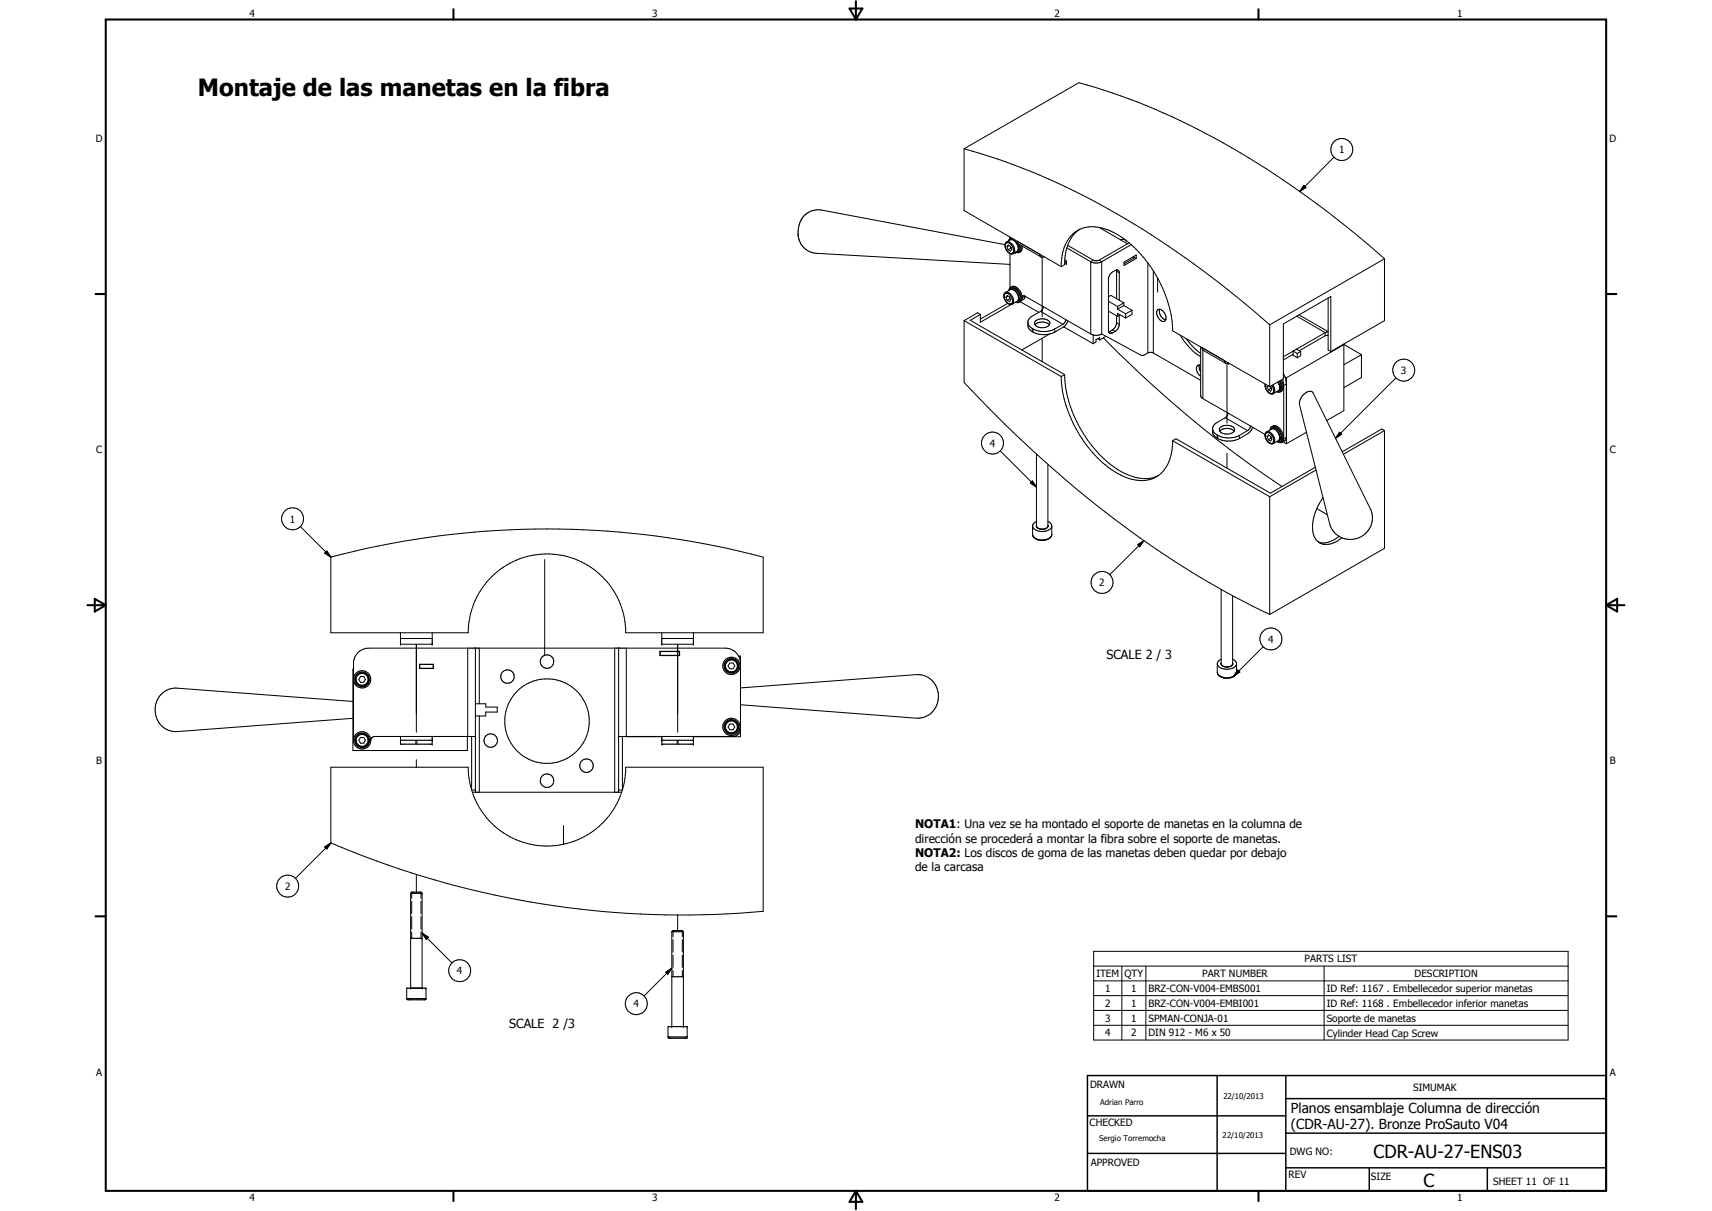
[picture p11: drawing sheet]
<svg xmlns="http://www.w3.org/2000/svg" width="594mm" height="420mm" viewBox="0 0 594 420" stroke-linecap="round" stroke-linejoin="round" font-family="sans-serif">
<g fill="none" stroke="#000" stroke-width=".35">
<path d="M334.6 51.6v21.5l33.7 19.4M334.6 51.6l39.8-22.9a244.9 244.9 0 0 1 76.8 37.8 340.1 340.1 0 0 1 29.2 23.3M334.6 51.6a247.8 247.8 0 0 1 76.7 37.9l11.9 8.7 17.4 14.5M462.9 54.5l-11.8 11.9M374.6 79.6a14 14 0 0 0-5.2 12.2l-1.1 .7M381.3 78.9l7.6 4.3M452.5 64.3l.7 .7-2.1 1.4zM348.7 84.9l-63.5-12a6.9 6.9 0 0 0-7.6 4.2l-.5 2-.2 2.8a6.9 6.9 0 0 0 6.4 6l67.2 3.8M348.9 86.1l.5 .9M348.9 86.1a1.16 1.16 0 0 1-.1-1.2 1.16 1.16 0 0 1 1-.7 2.63 2.63 0 0 1 1.6 3.6 1.39 1.39 0 0 1-1.9-.8M348.9 86.1l.6 .9M349.3 83.9a2.82 2.82 0 0 1 2.7 3.6l-.4 .5"/>
<path d="M349.3 83.9l-.6 1.1 .2 1.1M349.3 83.9l1.2-.7a2.77 2.77 0 0 1 2.6 3.8l-1.5 1M349.4 87l1.1 1M349.5 85.6l.3-.6 .9 .5 .4 1-.4 .6-.9-.4M349.5 85.6l.3 1.1M350 83.5l.3-.4a2.16 2.16 0 0 1 2.7 1.5 1.96 1.96 0 0 1 0 2.8M350.2 85.2l-.7 .4M350.5 82.3v.2M350.5 88v11.9M350.5 88h1.1M350.6 85.5l.2 .6M350.7 82.4l-.6 1"/>
<path d="M350.7 99.7a2.12 2.12 0 0 1 2.5 1 2.96 2.96 0 0 1 .5 4.1l-.4 .2-.9-.2M350.7 99.7l-.5 .5-.1 .6M350.7 99.7a1.99 1.99 0 0 1 3 1 2.69 2.69 0 0 1 0 4.2M350.8 86.1l-1 .6M350.8 86.1h.1M351.2 82.7l-.8 .4M352.4 87.5h.1M352.5 87.5h1.2M353 83.7l.1 .1M353.1 83.7l.4 1 7.8 4.5M353.6 84.8a1.66 1.66 0 0 1 .3 1.7 1.66 1.66 0 0 1-1.4 1M354.2 85l.1 1.7-.6 .8"/>
<path d="M354.7 85.3a1.84 1.84 0 0 1-1 2.2M360.8 88.2h.1M360.8 88.2a.84 .84 0 0 0 .4 .9 .84 .84 0 0 0 1-.1M361.6 89.2v20.7M368.3 92.5a13.7 13.7 0 0 1 5.8-12.6 12.7 12.7 0 0 1 12.1 .7 42.1 42.1 0 0 1 19.7 26.4l.8 4.5 .2 3.3 33.7 19.4M369.5 90.2l.6 .4v1.1l-.7-.3M369.5 90.8l.6 .3M370.2 86l8.3 4.8M370.5 85.1l8.9 5.2M378.5 90.8v25.1M378.5 90.8a4.1 4.1 0 0 0 3.8 0M379.4 90.3l-.9 .5"/>
<path d="M379.4 90.3l1 .2 .9-.2M381.3 90.3l1 .5M382.3 90.8v25.1M387.4 93.6l.1 .5M387.5 94.1v9.5M387.5 94.1l.9 .6M388.9 83.2l.9-.2 1 .4M388.9 83.2l2.3 1.4M390.1 90.9l4.2-2.4v1.2l-4.2 2.4zM391.8 84.2l-10.5 6.1M392.6 84.9l-10.3 5.9M393.4 89.2l.9 .5"/>
<path d="M393.4 89v.6l-3.3 1.9M398.3 91.2v31.3M400.2 94v28.5M401.7 96.5v4.8M480.4 89.8v21.5l-18.6 10.7M480.4 89.8l-39.8 22.9M334.6 111.3v21.4a375.6 375.6 0 0 0 91 72.8l15 7.7M334.6 111.3l33.7 19.3M340.2 109.1l-.9-.6-4.7 2.8M340.2 109.1l-3.5 2 32.7 18.9M348.4 102.8l.7 1.8M348.7 102a1.53 1.53 0 0 1 2.3 1.1 1.39 1.39 0 0 1-.5 2.4 2.82 2.82 0 0 1-1.8-3.5z"/>
<path d="M348.9 101.5a2.78 2.78 0 0 1 2.5 3.9l-.2 .1M348.9 101.5l1.7-1a2.85 2.85 0 0 1 2.7 3.5l-.3 .5-1.8 1M348.9 101.5l-.5 .9M349.1 104.6l1 .9 .8 .1M349.1 103.1l.4-.6 .8 .5 .4 1.1-.4 .5-.8-.4M349.1 103.1l.4 1.1M349.7 105.2l-9.5 5.5M349.8 102.7l-.7 .4M350.1 100.8a1.57 1.57 0 0 1 2.7 .6l.7 1.3 .1 1M350.3 103l.1 .6M350.4 103.6l-.9 .6M350.4 103.6l.2 .1"/>
<path d="M350.5 100.3a2.27 2.27 0 0 1 3.3 1.9 1.16 1.16 0 0 1-.2 1.5M350.9 105.6l-10.7 6.2v-2.7M351.2 105.5l-.3 .1M353.1 104.7l-.6 .1M353.4 103.8l.1 .1M353.4 103.6l.2 .1M353.5 103.9l-.4 .8M353.9 103.3l.1 .1M354 103.4l-.5 .5M354 103.4l-.2 .7-.7 .6M354 104.7l6.5 3.7M354.9 102.7h.7l-.9 .6z"/>
<path d="M355.6 102.7l6.4 3.7M355.6 102.7l-.3 1.1-.9 .6M356.7 112l.3 .9 1.2 1.1M358.2 114v1.1M358.2 114a8.3 8.3 0 0 0 7.8 .1M358.2 115.1a8.4 8.4 0 0 0 7.8 .1M358.5 114.1v1.1M359.2 112.7a3.7 3.7 0 0 1 4.9 0M359.4 111.3a3.4 3.4 0 0 1 4.9 .6 2.24 2.24 0 0 1-3.2 1.8 1.67 1.67 0 0 1-1.9-2.2zM361.1 108l-3.3 1.9-.8 .8a2.9 2.9 0 0 0-.3 2.5l.4 .9 1.1 1M361.1 108l7.7 4.5M361.6 117.6v7.9"/>
<path d="M362 106.4l-.1 .7-.8 .9M362 106.4l7.8 4.5M364.1 116l-9.5 5.4M366 114.1v1.1M368.8 112.5l-2.8 1.6M369.1 113.4l-3.1 1.8M369.1 113.4l10.2 5.9M369.8 110.9l9 5.1 2.2 .3 1.3-.4M369.8 110.9l-.3 .9-.7 .7M370.5 111.3l-.4 1.1-1 1M379.3 116.2v3.1M380.9 117.5l.7 .4"/>
<path d="M381.6 117.9v-.8l-1.3 .8v.8l-1 .6M382.3 115.9l13.8 7.4 .9-.1 1.3-.7M382.9 117.2a396.6 396.6 0 0 0 61.9 51.6M383.7 116.7l-2.1 1.2M384.6 103l.9-.5 4.5 2.6M384.6 104.5l3.2 1.8M384.6 107.9l3.2 1.9M385.1 115l-.4 .1M385.1 115l.9 .5M386 114.4l-.9 .6M386 114.4l1 .6M387 115l-1 .5"/>
<path d="M387.5 109.6v2.4M387.5 112l-.5 1.5-1 .9M387.5 112l.9 .5M387.8 107.3l2.8 1.6M387.8 109.8v-1.1l2.8 1.6M387.8 106.3v1M388.4 104.2v-9.8a.83 .83 0 0 0-.5-.7 .83 .83 0 0 0-.9 .2l-1.4 .8-1 1.8v18.5a.86 .86 0 0 0 1.4 .5M388.4 109.4l-.1 3.8-.4 .9-.9 .9M388.7 109.2l-.9 .6M390 106l-2.2 1.3M390 106l2.8 1.7M390 105.1l-2.2 1.2"/>
<path d="M390 105.1v.9M390.6 108.9v1.4M392.8 107.7l-2.2 1.2M392.8 107.7v1.4l-2.2 1.2M402.4 107.3a3.2 3.2 0 0 0 2.1 3.7M402.5 107.3h-.5a1.55 1.55 0 0 0-.4 2.3 2.17 2.17 0 0 0 2.6 1.8l.3-.4M402.5 107.3a3.2 3.2 0 0 1 2 3.7M409.6 116.3a21 21 0 0 0 7 7.4M411.6 117.5a19.6 19.6 0 0 0 5 5.1M440.6 112.7v21.5M450 109.7l9.9 5.7M450.8 109.3l10.1 5.8"/>
<path d="M459.9 115.4l-10 5.8M459.9 116.5l-9.1 5.2M459.9 115.4v1.1M460.9 103.4v18l.9 .6M460.9 116.5l-.3-.2-.7 .2M460.9 115.1l-1 .3M466.1 119.5l.2 .1M466.2 119.4l6.2 3.7M466.3 119.6v22.9l-5.9 3.4M466.3 119.6l-19.9 11.5M368.3 130.6a42.6 42.6 0 0 0 19.7 33.8 13.4 13.4 0 0 0 13.7 .7 14.2 14.2 0 0 0 5.2-12.2M369.4 130l-1.1 .6"/>
<path d="M369.4 130a42.6 42.6 0 0 0 20 33.8 13.9 13.9 0 0 0 12.4 1.3M398.3 122.5l.9-.3 1 .3M400.2 122.5l16.4 9.5M416.2 126.7l-.1 1 .5 1.2M416.6 120.4v17l.8 .9M416.6 126.7a1 1 0 0 0-1.4 .8l.3 1.7 1.1 1.4M417.1 120.6l.5 1 7.8 4.5M417.4 121.5v16.8M417.4 138.3l8.7 5M424.9 125.1h.1M424.9 125.1a.86 .86 0 0 0 .4 1 .86 .86 0 0 0 1-.1M425.8 126.2v20.6"/>
<path d="M426.3 126h.1M439 133.3l.2 1.5M439.1 134.5l.3 .6M439.1 133.3l.1 1.2M439.2 134.9l.2 .3M439.4 135.2a2.11 2.11 0 0 0 2.5 1.4M439.7 134.2l.4 1.1M440 133.8l-.3 .4M440.2 133.9l-.5 .3M440.8 134l.5 1.1-.4 .6-.8-.4M440.9 134l.2 .7M441.1 134.7l-1 .6"/>
<path d="M441.1 134.7h.1M441.3 133.7a1.94 1.94 0 0 1 .1 2.8 2.19 2.19 0 0 1-2-1.4M441.7 133.6a2.28 2.28 0 0 1 .2 3M443.3 132.6l.8 1.9M443.5 132.5l.7 1.9M443.9 132.3l.5 .9a.75 .75 0 0 1-.2 1.2M444.1 134.5l.1 .1M444.1 134.4h.1M444.1 134.5l-.4 1-1.8 1.1M444.1 132.1a2.89 2.89 0 0 1 .3 3.8M444.2 134.6a1.11 1.11 0 0 1-1.1 1.3h1.3M444.4 134l.2 .1"/>
<path d="M444.5 132a3 3 0 0 1 .2 3.7l-.4 .2M444.6 134.1l-.4 .5M444.6 134.1l-.2 1.1-.7 .6M445.1 131.6l.4 2.1M445.3 129.5l.7 1.4 .4 2.3-.9 .5M445.5 133.7v18.6M445.9 130.8l.5 .3M446.4 131.1v22.9M448.7 121.8l-3.4 2M448.7 122.9l-3.4 2M448.7 121.8v1.5l1.5 .8M448.7 121.8l1.5 .8"/>
<path d="M449.9 121.2l-1.2 .6M449.9 121.2l1.4 .8M450.2 122.6v1.5M451.3 122v1.4l-1.1 .7M451.3 122l-1.1 .6M452.2 137a2.24 2.24 0 0 1 3.5-.6l19.8 40a7.5 7.5 0 0 1-4.3 10.3 7.5 7.5 0 0 1-9.8-5l-10.5-41.3a4.1 4.1 0 0 1 1.3-3.4zM461.8 122v-19.1l-16.5 9.5v19l-4.7 2.8M472.4 123.1v7.9l-6.1 3.5M472.4 123.1l-6.1 3.4M484.4 131.1l-21 21M347.1 156.4l12.6 12.6M359.7 157.5v24.9a2.26 2.26 0 0 0 2 1.3 2.26 2.26 0 0 0 2-1.3l-.1-.2"/>
<path d="M406.9 152.9l1.2-.7 32.8 18.9 15.5-9M406.9 152.9l33.7 19.4M420.8 148.9l.3 1 1.3 1M422.4 150.9v1.1M422.4 150.9l.2 .1M422.4 152l.2 .1M422.6 151a8.4 8.4 0 0 0 7.5 0M422.6 151v1.1M422.6 152.1a8.4 8.4 0 0 0 7.5 0M423.3 149.6a3.6 3.6 0 0 1 4.9 0M423.5 148.3a3.3 3.3 0 0 1 4.9 .7 3.1 3.1 0 0 1-4.5 1.2 1.14 1.14 0 0 1-.4-1.9zM425.2 144.9l7.7 4.5"/>
<path d="M425.2 144.9l-2.8 1.7-1.3 1-.3 .7v1.6a2.84 2.84 0 0 0 1.6 2.1M425.8 157.3v5.1M426.1 143.3l7.8 4.5M426.1 143.3l-.2 .7-.7 .9M430.1 151v1.1M432.9 149.4l-2.8 1.6M433.9 147.8l5.1 2.9M433.9 147.8l-.3 .9-.7 .7M434.7 148.3l-1.2 1.8-3.4 2M439.4 150.2a2.36 2.36 0 0 1 2.5 3.1 1.23 1.23 0 0 1-1.2 .5 1.23 1.23 0 0 1-1-.9 2.18 2.18 0 0 1-.3-2.7zM439.5 149.9l-.5 .8a3 3 0 0 0 2.6 3.3l.3-.1M439.5 149.9l1.7-1.1a2.87 2.87 0 0 1 2.8 3.3"/>
<path d="M439.5 149.9a2.67 2.67 0 0 1 2.4 4M439.7 151.5l.4-.6 .8 .5 .4 1-.4 .6-.8-.4M439.7 151.5l.4 1.1M440.4 151.1l-.7 .4M440.7 149.1a1.4 1.4 0 0 1 1.1-1.2 1.4 1.4 0 0 1 1.5 .6 3.5 3.5 0 0 1 1.1 4.7M440.8 149.1a1.24 1.24 0 0 1 2.2 .1l.8 1.2 .4 1.7M440.9 151.4l.2 .6M441.1 152l-1 .6M441.1 152l.1 .1M441.1 148.7a2.11 2.11 0 0 1 3.1 1.5l.3 .7a.85 .85 0 0 1-.3 1.2M441.3 148a2.47 2.47 0 0 1 3.5 1.7 2.35 2.35 0 0 1-.5 3.5M443.7 153.1l-.6 .1 .5 .2"/>
<path d="M444 152.2l.2 .1M444 152l.2 .1M444 152.1l-.3 .7-1.8 1.1M444.2 152.3l-.5 .8M444.4 153.2l-.8 .2M444.5 151.7l.1 .1M444.6 151.8l-.4 .5M444.6 151.8l-.2 .7-.7 .6M445.2 153.3l1.2 .7M445.5 152.3a1.17 1.17 0 0 1-.6 1.2 1.17 1.17 0 0 1-1.3-.1M445.5 152.3l.9-.6-.3 1-1.2 .8M453.4 149.9l-7 4.1"/>
<path d="M464.9 150l.7 .7-2.2 1.4zM480.4 149.4v40.8l-39.8 23M480.4 149.4l-14.2 8.2M480.4 149.4l-.9-.6-13.8 8M357.5 167.6l.7-.7 1.5 2.1zM358.2 166.9l1.5 2.1-2.2-1.4zM363.6 161.2v21.4l-.9 .8-1.4 .2M440.6 172.3v40.9M456.7 163.1l-16.1 9.2M456.9 176.4l3.7 2.2M459.1 172.7a15.3 15.3 0 0 0-3.1 13.4 4.8 4.8 0 0 0 7.3 2l2.4-1.5M104.2 182.7l10.6 10.6"/>
<path d="M112.7 191.9l.7-.7 1.4 2.1zM113.4 191.2l1.4 2.1-2.1-1.4zM114.8 193.3a292.6 292.6 0 0 1 150 0v26.2h-47.7a27.3 27.3 0 0 0-27.3-27.3 27.3 27.3 0 0 0-27.3 27.3h-47.7zM189 194.1v33.4M358.3 182.5l.1 3.4M358.4 185.9a4 4 0 0 0 6.5 0M358.4 185.9a4.4 4.4 0 0 0 6.3 .2M359.7 182.2a1.19 1.19 0 0 0 1.3 1.4M359.7 180.9a1.58 1.58 0 0 0-1.4 1.6 1.58 1.58 0 0 0 1.4 1.6 4.1 4.1 0 0 0 5.2-1.3l.1-.3M363.6 180.9l1.1 .8 .3 .8M364.9 185.9l-.1 .2M365 182.5l-.1 3.4"/>
<path d="M394.8 189l2.1-1.4-1.4 2.1zM396.9 187.6l-11.8 11.8M464.7 186.1a7.6 7.6 0 0 1-7.2 1.9M139 219.5v4h11v-4M229.7 219.5v4h10.9v-4M423.7 204.5v25.8a2.36 2.36 0 0 0 4 .1v-23.7M122.7 232.2h-.2v28.2h39.7v-4.9M122.7 235.2a3 3 0 0 1 4.6-2.1 3 3 0 0 1 0 5.1 3 3 0 0 1-4.6-2.1M125.1 234.7h1.1l.6 1-.6 1h-1.1l-.6-1zM126.5 237.9l.2 .1M126.7 237.7l.2 .2M126.9 237.9a2.53 2.53 0 0 0 .1-4.2 2.53 2.53 0 0 0-3.9 1.6 2.53 2.53 0 0 0 3.2 2.9l.4-.2"/>
<path d="M126.9 237.9l-.2 .1M139 221.5h11M144.5 223.5v30.5M145.6 230.5h4.8v1.4h-4.8zM145.6 231.9h4.8M145.6 230.5h4.8M145.7 230.5v1.4M150.3 230.5v1.4M162.3 224.9v30.6M165 224.9v50M166.3 224.9v19.3M213.3 224.9v50"/>
<path d="M214.7 224.9v50M217.3 224.9v30.7h12.4M229 226h6.8v1.5h-6.8zM229 226.1h6.8M229 227.4h6.8M229.1 226.1v1.3M229.7 221.5h10.9M235.2 223.5v30.5M235.7 226.1v1.3M253.2 230h1.2l.6 1-.6 1h-1.2l-.6-1zM256.1 230.8h.2M256.3 227.6h.7v28h-16.4"/>
<path d="M256.3 230.8l.1 .2M256.3 230.8a2.54 2.54 0 0 0-3.9-1.8 2.54 2.54 0 0 0 0 4.3 2.54 2.54 0 0 0 3.9-1.9l.1-.4M256.4 231l-.2 .1M257 229.7a5.3 5.3 0 0 0-5.4-4.8h-123.6a5.3 5.3 0 0 0-5.3 4.8v27.5a2.99 2.99 0 0 0 4.5 2.3 2.99 2.99 0 0 0 0-5.1 2.99 2.99 0 0 0-4.5 2.4M257 238.7l61-4.6a7.6 7.6 0 0 1 7.7 7.5 7.6 7.6 0 0 1-7.7 7.6l-61-4.7M422.4 233.2l.1 .5M422.4 230.3a3.2 3.2 0 0 0 4 1.9 2.57 2.57 0 0 0 2.7-1.9M423.7 228.8l-.8 .5-.5 .7v3.2M423.7 230a1.68 1.68 0 0 0 2.4 1.4 1.36 1.36 0 0 0 1.6-1.4M427.7 228.8l.7 .3 .7 .9v3.5M429.1 233.5a4.3 4.3 0 0 1-5.4 1.2l-1.2-1M429.1 233.5l-.7 1a4.6 4.6 0 0 1-4.1 .6l-.3-.1a1.97 1.97 0 0 1-1.5-1.3"/>
<path d="M429.5 232.5l.7 .7-2.1 1.4zM438.4 224.4l-10.3 10.2M122.5 243.4l-61-4.6a7.6 7.6 0 0 0-7.4 5.2 7.6 7.6 0 0 0 2.9 8.6 7.4 7.4 0 0 0 4.5 1.2l61-4.6M125.1 255.9h1.1l.6 .9-.6 1.1h-1.1l-.6-1.1zM127.9 257.3h.2M128 257.1h.2M128.2 257.1l-.1 .2M128.2 257.1a2.53 2.53 0 0 0-3.5-2.6 2.53 2.53 0 0 0-.7 4.2 2.53 2.53 0 0 0 4.1-1.4M139 255.5v2.7h11v-2.7M139 256.8h11M144.3 256.8v1.4M144.6 256.8v1.4"/>
<path d="M163.7 255.5v18.6h1.3M165 255.5h-35l-1 .4-.4 .9M165 244.2h3.6v1.1h3.9v1.8h-3.9v1.3h-3.6M166.3 248.4v26.5M216 255.5v18.6h-1.3M229.7 255.5v2.7h10.9v-2.7M229.7 256.8h10.9M235 256.8v1.4M235.3 256.8v1.4M253.2 251.2h1.2l.6 1-.6 1h-1.2l-.6-1zM256.1 252.6h.2M256.1 252.4h.2"/>
<path d="M257 253.2a2.67 2.67 0 0 1-2.3 2.3h-40M144.5 263.6v2.6M163.9 274.9h51.8M112.7 293.9l2.1-1.5-1.4 2.2zM114.8 292.4v-26.2h47.7a27.3 27.3 0 0 0 33.1 26.7M114.8 292.4a309.4 309.4 0 0 0 150 23.8v-50h-47.7a27.2 27.2 0 0 1-21.5 26.7M114.8 292.4l-12.3 12.4M195.5 286.4v6.5M142.5 309.9l-.1 33M142.5 309.9h4M142.9 309.5v2.2M142.9 312.7v4.3"/>
<path d="M142.9 318.1v4.2M142.9 309.5h3.2M142.9 309.5l-.4 .4M144.5 303.4v6.1M146.1 309.5l.4 .4M146.1 309.5v2.2M146.1 312.7v4.3M146.1 318.1v4.2M146.5 309.9v32.9M235.2 317.5v5.4M142.5 325.5h4M142.9 323.4v2.1"/>
<path d="M146.1 323.4v2.1M146.5 323.8l2.1 1.4-.7 .7zM146.5 323.8l10.3 10.3M231 337.3l2.1-1.4-1.4 2.1zM233.1 323.3h4M233.1 323.3v32.9M233.1 338.9h4M233.1 335.9l-9.6 9.7M233.5 322.9h3.3M233.5 322.9l-.4 .4M233.5 322.9v2.1M233.5 326.1v4.2"/>
<path d="M233.5 331.4v4.3M233.5 336.7v2.2M236.8 322.9l.3 .4M236.8 322.9v2.1M236.8 326.1v4.2M236.8 331.4v4.3M236.8 336.7v2.2M237.1 323.3v32.9M379.5 330.1h164.6v30.7h-164.6zM379.5 335.2h164.6M389.3 335.2v25.6M397.6 335.2v25.6"/>
<path d="M459.5 335.2v25.6M141.1 342.9h6.7v3.7l-.4 .3-6.1-.1-.2-.3zM141.1 346.5h6.7M146.5 342.8h.1M146.5 342.8l.1 .1M147.8 346.5h.1M231.8 356.2h6.7l-.1 3.8-6.4 .1zM231.8 359.8h6.7M233.1 356.2h4M233.1 356.2h.1M237.1 356.2h.1M238.5 359.8h.1"/>
<path d="M379.5 340.3h164.6M379.5 345.4h164.6M379.5 350.6h164.6M379.5 355.7h164.6M232.1 360.2h.1"/>
<circle cx="465.6" cy="51.9" r="3.8"/>
<circle cx="487.1" cy="128.4" r="3.8"/>
<circle cx="344.4" cy="153.7" r="3.8"/>
<circle cx="101.5" cy="180" r="3.8"/>
<circle cx="382.4" cy="202.1" r="3.8"/>
<circle cx="125.7" cy="235.7" r="2.06"/>
<circle cx="125.7" cy="235.7" r="2.34"/>
<circle cx="176.1" cy="234.8" r="2.34"/>
<circle cx="189.8" cy="229.5" r="2.34"/>
<circle cx="253.8" cy="231" r="2.07"/>
<circle cx="253.8" cy="231" r="2.99"/>
<circle cx="253.8" cy="231" r="2.34"/>
<circle cx="441" cy="221.7" r="3.8"/>
<circle cx="125.6" cy="256.9" r="2.34"/>
<circle cx="125.7" cy="256.9" r="2.06"/>
<circle cx="170.3" cy="256.9" r="2.33"/>
<circle cx="189.8" cy="250.2" r="14.7"/>
<circle cx="253.8" cy="252.2" r="2.07"/>
<circle cx="253.8" cy="252.2" r="3"/>
<circle cx="253.8" cy="252.2" r="2.33"/>
<circle cx="253.8" cy="252.2" r="2.53"/>
<circle cx="189.8" cy="270.9" r="2.33"/>
<circle cx="203.5" cy="265.6" r="2.33"/>
<circle cx="99.8" cy="307.4" r="3.8"/>
<circle cx="159.5" cy="336.8" r="3.8"/>
<circle cx="220.8" cy="348.2" r="3.8"/>
</g>
<g fill="#000">
<circle cx="352.4" cy="87.5" r=".18"/>
<circle cx="353.1" cy="83.7" r=".18"/>
<circle cx="360.8" cy="88.2" r=".18"/>
<circle cx="390.7" cy="83.4" r=".18"/>
<circle cx="355.6" cy="102.7" r=".18"/>
<circle cx="417.1" cy="120.6" r=".18"/>
<circle cx="424.9" cy="125.1" r=".18"/>
<circle cx="426.3" cy="126" r=".18"/>
<circle cx="139" cy="223.5" r=".18"/>
<circle cx="150" cy="223.5" r=".18"/>
<circle cx="165" cy="224.9" r=".18"/>
<circle cx="214.7" cy="224.9" r=".18"/>
<circle cx="229.7" cy="223.5" r=".18"/>
<circle cx="240.6" cy="223.5" r=".18"/>
<circle cx="139" cy="256.8" r=".18"/>
<circle cx="150" cy="256.8" r=".18"/>
<circle cx="150" cy="258.2" r=".18"/>
<circle cx="165" cy="255.5" r=".18"/>
<circle cx="214.7" cy="255.5" r=".18"/>
<circle cx="229.7" cy="256.8" r=".18"/>
<circle cx="229.7" cy="258.2" r=".18"/>
<circle cx="240.6" cy="256.8" r=".18"/>
<circle cx="240.6" cy="258.2" r=".18"/>
<circle cx="142.9" cy="309.5" r=".18"/>
<circle cx="146.5" cy="309.9" r=".18"/>
<circle cx="146.5" cy="325.5" r=".18"/>
<circle cx="142.5" cy="342.8" r=".18"/>
<circle cx="147.8" cy="342.9" r=".18"/>
<circle cx="233.1" cy="356.2" r=".18"/>
<circle cx="237.1" cy="356.2" r=".18"/>
<circle cx="238.5" cy="356.2" r=".18"/>
</g>
<g fill="none" stroke="#000" stroke-width=".71">
<path d="M36.7 6.8h520.7v406.4h-520.7zM157.3 3.2v3.6M294.8 3h4.4l-2.2 3.8zM297 .4v6.4M436.7 3.2v3.6M33.1 102h3.6M557.4 102h3.5M30.3 210h6.4M32.9 207.8l3.8 2.2-3.8 2.2zM557.4 210h6.3M557.4 210l3.8-2.2v4.4zM33.1 317.9h3.6"/>
<path d="M557.4 317.9h3.5M157.3 413.2v3.5M297 413.2v6.3M297 413.2l2.2 3.8h-4.4zM436.7 413.2v3.5"/>
</g>
<path d="M377.4 373.2h180v40h-180zM422.4 373.2v40M446.2 373.2v40M377.4 387.1h68.8M446.2 393.1h111.2M446.2 381.2h111.2M377.4 400.2h68.8M446.2 405.2h111.2M475.1 405.2v8M516.1 405.2v8" fill="none" stroke="#000" stroke-width=".51"/>
<path d="M452.5 64.3l.7 .7-2.1 1.4zM464.9 150l.7 .7-2.2 1.4zM358.2 166.9l1.5 2.1-2.2-1.4zM113.4 191.2l1.4 2.1-2.1-1.4zM394.8 189l2.1-1.4-1.4 2.1zM429.5 232.5l.7 .7-2.1 1.4zM112.7 293.9l2.1-1.5-1.4 2.2zM146.5 323.8l2.1 1.4-.7 .7zM231 337.3l2.1-1.4-1.4 2.1z" fill="#000"/>
<text font-size="8.2" x="68.7" y="33.1">Montaje de las manetas en la fibra</text>
<g font-size="6.3">
<text x="476.6" y="401.6">CDR-AU-27-ENS03</text>
<text x="493.9" y="411.8">C</text>
</g>
<g font-size="4.8">
<text x="447.9" y="386.1">Planos ensamblaje Columna de dirección</text>
<text x="447.9" y="391.8">(CDR-AU-27). Bronze ProSauto V04</text>
</g>
<g font-size="4.4">
<text x="383.9" y="228.6">SCALE 2 / 3</text>
<text x="176.7" y="356.7">SCALE 2 /3</text>
</g>
<g font-size="4.1">
<text x="317.5" y="287.4">NOTA1: Una vez se ha montado el soporte de manetas en la columna de</text>
<text x="317.5" y="292.3">dirección se procederá a montar la fibra sobre el soporte de manetas.</text>
<text x="317.5" y="297.3">NOTA2: Los discos de goma de las manetas deben quedar por debajo</text>
<text x="317.5" y="302.2">de la carcasa</text>
</g>
<g font-size="3.5">
<text x="86.6" y="5.8">4</text>
<text x="226.3" y="5.8">3</text>
<text x="365.9" y="5.8">2</text>
<text x="505.6" y="5.8">1</text>
<text x="33.3" y="49.4">D</text>
<text x="464.7" y="53.2">1</text>
<text x="558.5" y="49.4">D</text>
<text x="486.1" y="129.8">3</text>
<text x="343.4" y="155">4</text>
<text x="33.4" y="157.3">C</text>
<text x="558.6" y="157.3">C</text>
<text x="100.6" y="181.3">1</text>
<text x="381.5" y="203.4">2</text>
<text x="440" y="223">4</text>
<text x="33.4" y="265.2">B</text>
<text x="558.6" y="265.2">B</text>
<text x="98.9" y="308.7">2</text>
<text x="452.7" y="333.9">PARTS LIST</text>
<text x="158.6" y="338">4</text>
<text x="380.4" y="339">ITEM</text>
<text x="390.2" y="339">QTY</text>
<text x="417.1" y="339">PART NUMBER</text>
<text x="490.8" y="339">DESCRIPTION</text>
<text x="383.4" y="344.2">1</text>
<text x="392.5" y="344.2">1</text>
<text x="398.5" y="344.2">BRZ-CON-V004-EMBS001</text>
<text x="460.4" y="344.2">ID Ref: 1167 . Embellecedor superior manetas</text>
<text x="219.9" y="349.5">4</text>
<text x="383.4" y="349.3">2</text>
<text x="392.5" y="349.3">1</text>
<text x="398.5" y="349.3">BRZ-CON-V004-EMBI001</text>
<text x="460.4" y="349.3">ID Ref: 1168 . Embellecedor inferior manetas</text>
<text x="383.4" y="354.5">3</text>
<text x="383.4" y="359.6">4</text>
<text x="392.5" y="354.4">1</text>
<text x="392.5" y="359.6">2</text>
<text x="398.5" y="354.5">SPMAN-CONJA-01</text>
<text x="398.5" y="359.6">DIN 912 - M6 x 50</text>
<text x="460.4" y="354.5">Soporte de manetas</text>
<text x="460.4" y="359.6">Cylinder Head Cap Screw</text>
<text x="33.4" y="373.2">A</text>
<text x="378.3" y="377.6">DRAWN</text>
<text x="558.6" y="373.2">A</text>
<text x="490.4" y="378.5">SIMUMAK</text>
<text x="378.1" y="390.8">CHECKED</text>
<text x="447.6" y="400.6">DWG NO:</text>
<text x="378.5" y="404.4">APPROVED</text>
<text x="447.2" y="408.8">REV</text>
<text x="475.7" y="409.2">SIZE</text>
<text x="518.2" y="411.3">SHEET 11 OF 11</text>
<text x="86.6" y="416.7">4</text>
<text x="226.3" y="416.7">3</text>
<text x="365.9" y="416.7">2</text>
<text x="505.6" y="416.7">1</text>
</g>
<g font-size="2.7">
<text x="381.8" y="383.3">Adrian Parro</text>
<text x="424.5" y="381.4">22/10/2013</text>
<text x="381.4" y="395.9">Sergio Torremocha</text>
<text x="424.3" y="394.9">22/10/2013</text>
</g>
</svg>
